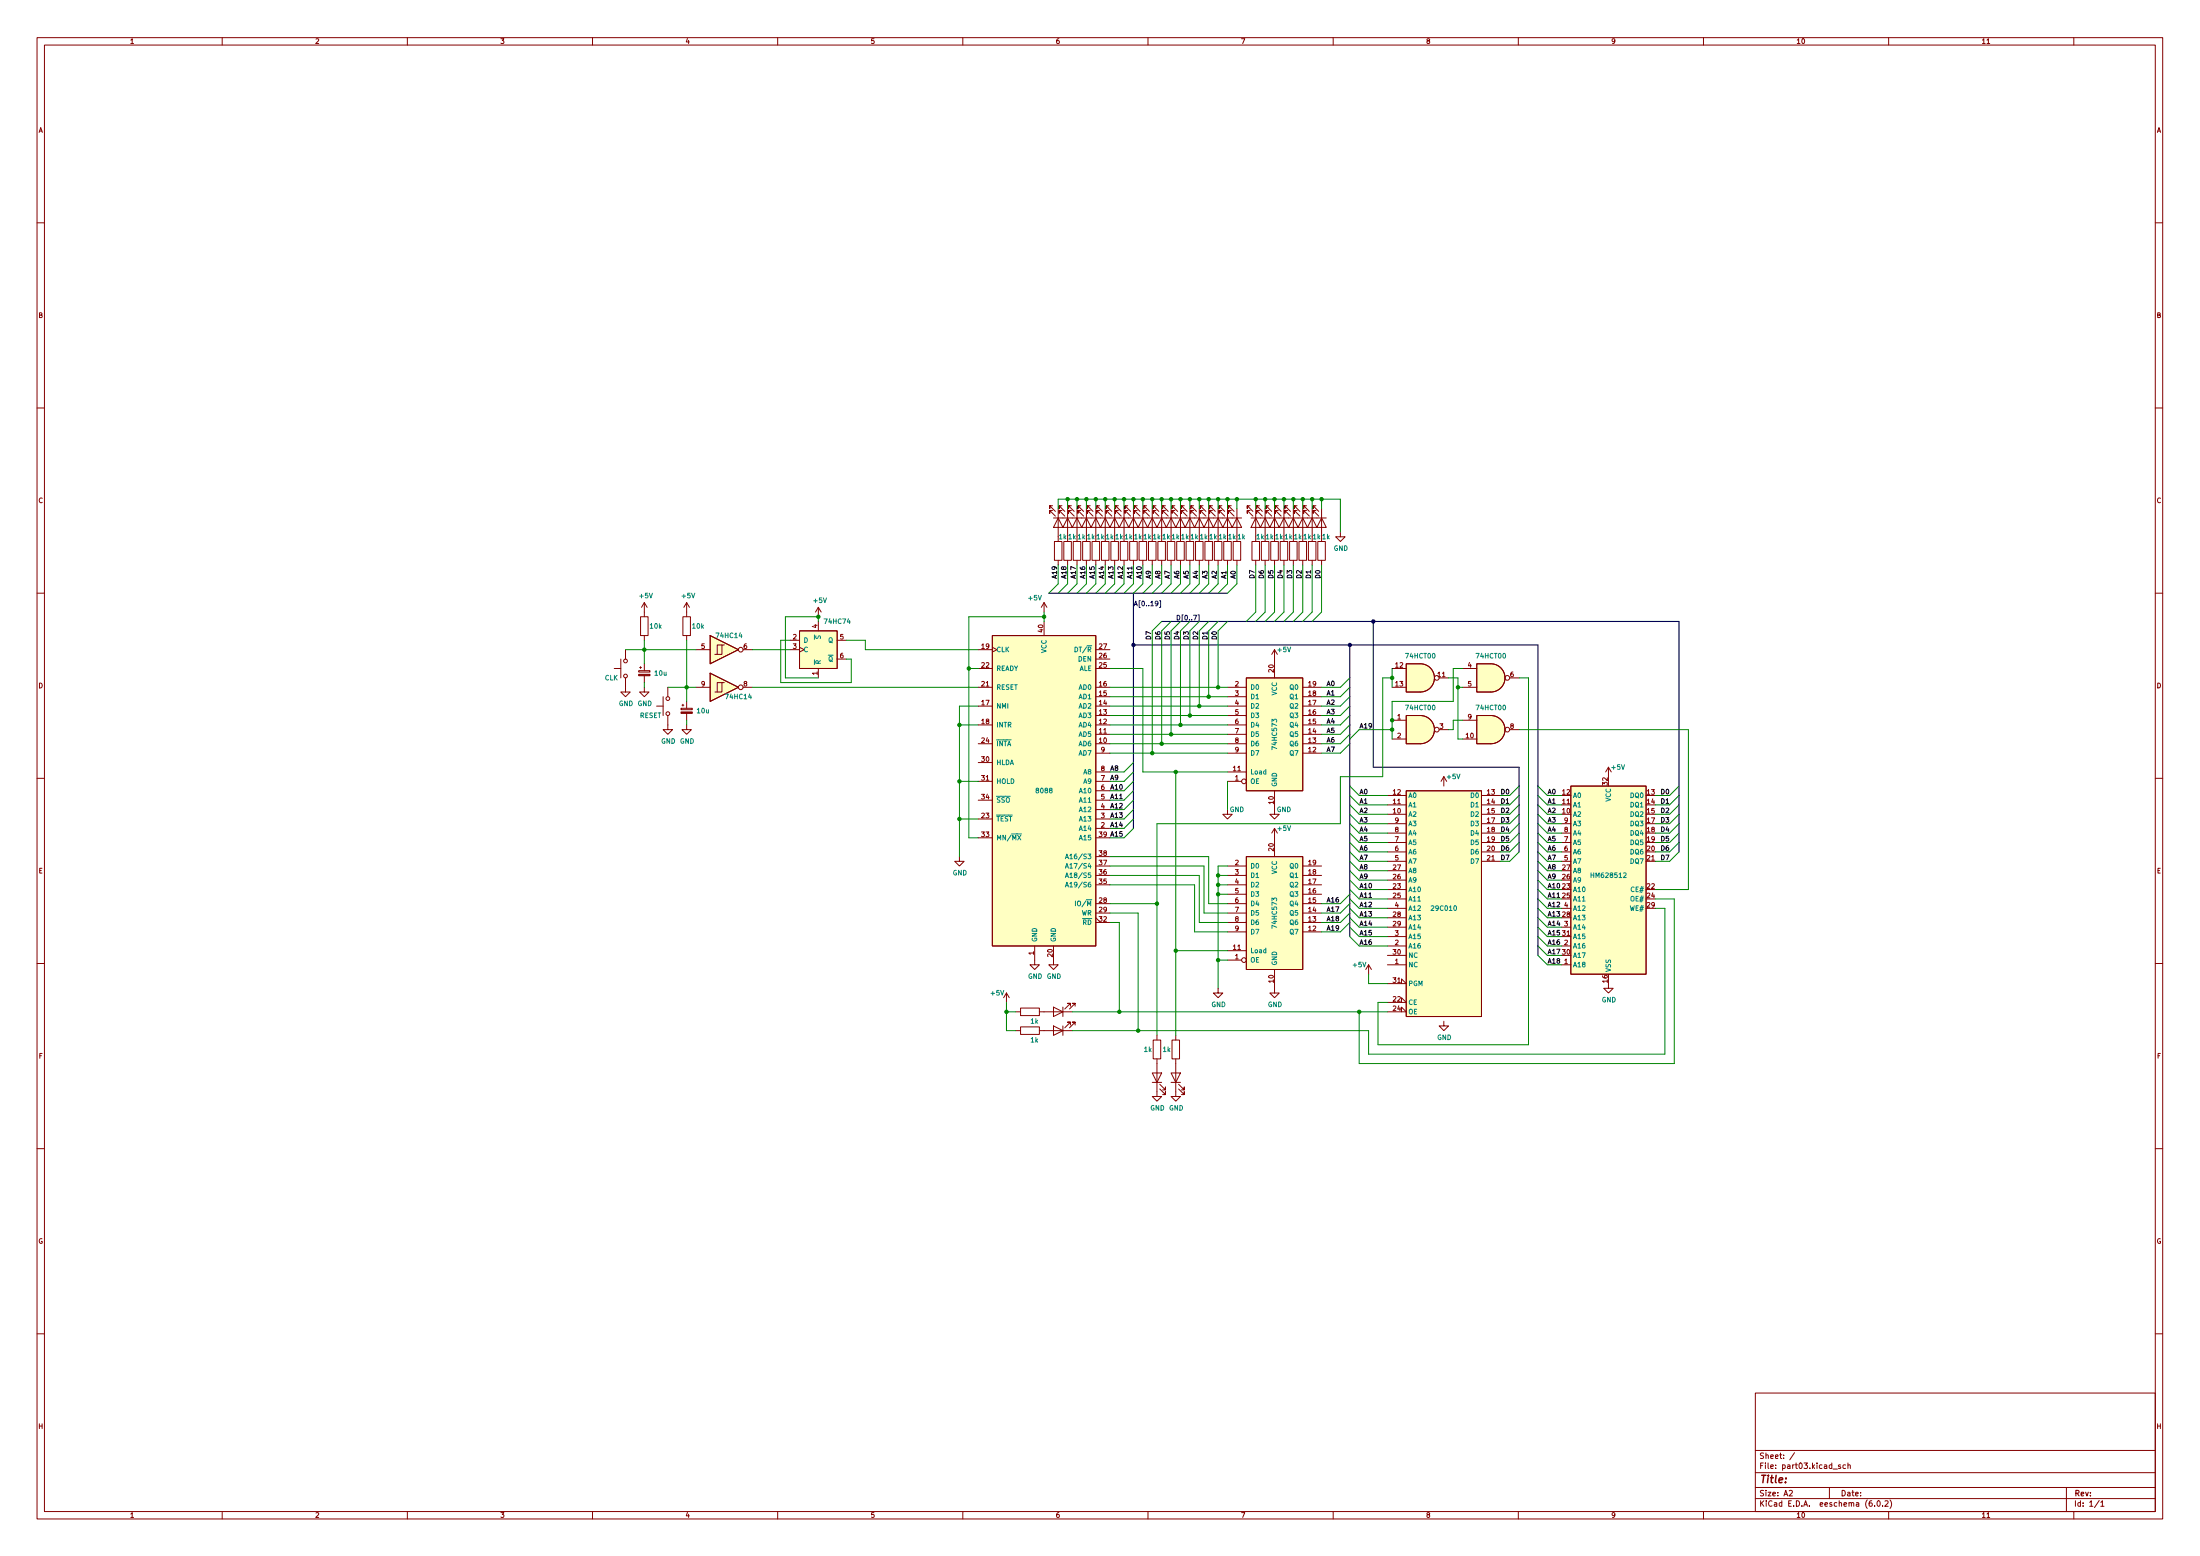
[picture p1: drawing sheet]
<svg xmlns="http://www.w3.org/2000/svg" width="594mm" height="420mm" viewBox="0 0 594 420" stroke-linecap="round" stroke-linejoin="round" font-family="sans-serif">
<g fill="none" stroke="#840000" stroke-width=".27">
<path d="M10 10.2h574v400h-574zM12 12.2h570v396h-570zM60 10.2v2M110 10.2v2M160 10.2v2M210 10.2v2M260 10.2v2M310 10.2v2M360 10.2v2M410 10.2v2M460 10.2v2M510 10.2v2"/>
<path d="M536.6 11.8h.7M560 10.2v2M10 60.2h2M582 60.2h2M10 110.2h2M582 110.2h2M284.2 136.6h-.7v.7v-.7l1.5 1.5M284.2 137.8h-.7v.8v-.8l1.5 1.6M284.5 139.9h50.8M285.7 139.9l1.3 2.5h-2.5zM285.7 137.3v8.9M286.8 136.6h-.8v.7v-.7l1.5 1.5"/>
<path d="M286.8 137.8h-.8v.8v-.8l1.5 1.6M288.3 139.9l1.3 2.5h-2.6zM288.3 137.3v8.9M289.3 136.6h-.8v.7v-.7l1.6 1.5M289.3 137.8h-.8v.8v-.8l1.6 1.6M290.8 139.9l1.3 2.5h-2.5zM290.8 137.3v8.9M291.8 136.6h-.7v.7v-.7l1.5 1.5M291.8 137.8h-.7v.8v-.8l1.5 1.6M293.4 139.9l1.2 2.5h-2.5zM293.4 137.3v8.9M294.4 136.6h-.8v.7v-.7l1.5 1.5"/>
<path d="M294.4 137.8h-.8v.8v-.8l1.5 1.6M295.9 139.9l1.3 2.5h-2.6zM295.9 137.3v8.9M296.9 136.6h-.7v.7v-.7l1.5 1.5M296.9 137.8h-.7v.8v-.8l1.5 1.6M298.4 139.9l1.3 2.5h-2.5zM298.4 137.3v8.9M299.5 136.6h-.8v.7v-.7l1.5 1.5M299.5 137.8h-.8v.8v-.8l1.5 1.6M301 139.9l1.3 2.5h-2.6zM301 137.3v8.9M302 136.6h-.8v.7v-.7l1.6 1.5"/>
<path d="M302 137.8h-.8v.8v-.8l1.6 1.6M303.5 139.9l1.3 2.5h-2.5zM303.5 137.3v8.9M304.5 136.6h-.7v.7v-.7l1.5 1.5M304.5 137.8h-.7v.8v-.8l1.5 1.6M306.1 139.9l1.2 2.5h-2.5zM306.1 137.3v8.9M307.1 136.6h-.8v.7v-.7l1.5 1.5M307.1 137.8h-.8v.8v-.8l1.5 1.6M308.6 139.9l1.3 2.5h-2.6zM308.6 137.3v8.9M309.6 136.6h-.7v.7v-.7l1.5 1.5"/>
<path d="M309.6 137.8h-.7v.8v-.8l1.5 1.6M311.1 139.9l1.3 2.5h-2.5zM311.1 137.3v8.9M312.2 136.6h-.8v.7v-.7l1.5 1.5M312.2 137.8h-.8v.8v-.8l1.5 1.6M313.7 139.9l1.3 2.5h-2.6zM313.7 137.3v8.9M314.7 136.6h-.8v.7v-.7l1.6 1.5M314.7 137.8h-.8v.8v-.8l1.6 1.6M316.2 139.9l1.3 2.5h-2.5zM316.2 137.3v8.9M317.2 136.6h-.7v.7v-.7l1.5 1.5"/>
<path d="M317.2 137.8h-.7v.8v-.8l1.5 1.6M318.8 139.9l1.2 2.5h-2.5zM318.8 137.3v8.9M319.8 136.6h-.8v.7v-.7l1.5 1.5M319.8 137.8h-.8v.8v-.8l1.5 1.6M321.3 139.9l1.3 2.5h-2.6zM321.3 137.3v8.9M322.3 136.6h-.7v.7v-.7l1.5 1.5M322.3 137.8h-.7v.8v-.8l1.5 1.6M323.8 139.9l1.3 2.5h-2.5zM323.8 137.3v8.9M324.9 136.6h-.8v.7v-.7l1.5 1.5"/>
<path d="M324.9 137.8h-.8v.8v-.8l1.5 1.6M326.4 139.9l1.3 2.5h-2.6zM326.4 137.3v8.9M327.4 136.6h-.8v.7v-.7l1.6 1.5M327.4 137.8h-.8v.8v-.8l1.6 1.6M328.9 139.9l1.3 2.5h-2.5zM328.9 137.3v8.9M329.9 136.6h-.7v.7v-.7l1.5 1.5M329.9 137.8h-.7v.8v-.8l1.5 1.6M331.5 139.9l1.2 2.5h-2.5zM331.5 137.3v8.9M332.5 136.6h-.8v.7v-.7l1.5 1.5"/>
<path d="M332.5 137.8h-.8v.8v-.8l1.5 1.6M334 139.9l1.3 2.5h-2.6zM334 137.3v8.9M337.6 136.6h-.8v.7v-.7l1.5 1.5M337.6 137.8h-.8v.8v-.8l1.5 1.6M337.8 139.9h20.3M339.1 139.9l1.3 2.5h-2.6zM339.1 137.3v8.9M340.1 136.6h-.8v.7v-.7l1.6 1.5M340.1 137.8h-.8v.8v-.8l1.6 1.6M341.6 139.9l1.3 2.5h-2.5zM341.6 137.3v8.9"/>
<path d="M342.6 136.6h-.7v.7v-.7l1.5 1.5M342.6 137.8h-.7v.8v-.8l1.5 1.6M344.2 139.9l1.2 2.5h-2.5zM344.2 137.3v8.9M345.2 136.6h-.8v.7v-.7l1.5 1.5M345.2 137.8h-.8v.8v-.8l1.5 1.6M346.7 139.9l1.3 2.5h-2.6zM346.7 137.3v8.9M347.7 136.6h-.7v.7v-.7l1.5 1.5M347.7 137.8h-.7v.8v-.8l1.5 1.6M349.2 139.9l1.3 2.5h-2.5zM349.2 137.3v8.9"/>
<path d="M350.3 136.6h-.8v.7v-.7l1.5 1.5M350.3 137.8h-.8v.8v-.8l1.5 1.6M351.8 139.9l1.3 2.5h-2.6zM351.8 137.3v8.9M352.8 136.6h-.8v.7v-.7l1.6 1.5M352.8 137.8h-.8v.8v-.8l1.6 1.6M354.3 139.9l1.3 2.5h-2.5zM354.3 137.3v8.9M355.3 136.6h-.7v.7v-.7l1.5 1.5M355.3 137.8h-.7v.8v-.8l1.5 1.6M356.9 139.9l1.2 2.5h-2.5zM356.9 137.3v8.9"/>
<path d="M284.7 146.2h2.1v5.1h-2.1zM285.7 151.3v1.3M287.3 146.2h2v5.1h-2zM288.3 151.3v1.3M289.8 146.2h2v5.1h-2zM290.8 151.3v1.3M292.4 146.2h2v5.1h-2zM293.4 151.3v1.3M294.9 146.2h2v5.1h-2zM295.9 151.3v1.3M297.4 146.2h2.1v5.1h-2.1zM298.4 151.3v1.3"/>
<path d="M300 146.2h2v5.1h-2zM301 151.3v1.3M302.5 146.2h2v5.1h-2zM303.5 151.3v1.3M305.1 146.2h2v5.1h-2zM306.1 151.3v1.3M307.6 146.2h2v5.1h-2zM308.6 151.3v1.3M310.1 146.2h2.1v5.1h-2.1zM311.1 151.3v1.3M312.7 146.2h2v5.1h-2zM313.7 151.3v1.3"/>
<path d="M315.2 146.2h2v5.1h-2zM316.2 151.3v1.3M317.8 146.2h2v5.1h-2zM318.8 151.3v1.3M320.3 146.2h2v5.1h-2zM321.3 151.3v1.3M322.8 146.2h2.1v5.1h-2.1zM323.8 151.3v1.3M325.4 146.2h2v5.1h-2zM326.4 151.3v1.3M327.9 146.2h2v5.1h-2zM328.9 151.3v1.3"/>
<path d="M330.5 146.2h2v5.1h-2zM331.5 151.3v1.3M333 146.2h2v5.1h-2zM334 151.3v1.3M338.1 146.2h2v5.1h-2zM339.1 151.3v1.3M340.6 146.2h2v5.1h-2zM341.6 151.3v1.3M343.2 146.2h2v5.1h-2zM344.2 151.3v1.3M345.7 146.2h2v5.1h-2zM346.7 151.3v1.3"/>
<path d="M348.2 146.2h2.1v5.1h-2.1zM349.2 151.3v1.3M350.8 146.2h2v5.1h-2zM351.8 151.3v1.3M353.3 146.2h2v5.1h-2zM354.3 151.3v1.3M355.9 146.2h2v5.1h-2zM356.9 151.3v1.3M361.9 143.7v1.2h1.3l-1.3 1.3-1.2-1.3h1.2M10 160.2h2M167.6 178v5M168.9 175.4v2.6"/>
<path d="M173 166.5h2v5.1h-2zM174 162.7v3.8M174 171.6v1.3M174 179.2v1.9M174 162.7l-.8 1.3M174 162.7l.8 1.3M184.4 166.5h2v5.1h-2zM185.4 162.7v3.8M185.4 171.6v1.3M185.4 162.7l-.7 1.3M185.4 162.7l.8 1.3M188 175.4h3.8"/>
<path d="M191.8 171.6l7.6 3.8-7.6 3.8zM194.9 174.2h-1.2v2.5M195.6 174.2h-.7v2.5h-1.9M200.7 175.4h2.5M213.4 172.9h2.5M213.4 175.4h2.5M215.9 170.3h10.2v10.2h-10.2zM215.9 174.8l1.3 .6-1.3 .7M221 164v2.5M221 167.8v2.5M221 164l-.8 1.3M221 164l.7 1.3"/>
<path d="M226.1 172.9h2.5M226.1 178h2.5M264.2 175.4h3.8M268 171.6h27.9v83.8h-27.9zM268 174.8l1.2 .6-1.2 .7M281.9 162.7v2.6M281.9 167.8v3.8M281.9 162.7l-.7 1.3M281.9 162.7l.8 1.3M295.9 175.4h3.8M295.9 178h3.8M344.2 175.4v7.6"/>
<path d="M344.2 175.4l-.8 1.3M344.2 175.4l.7 1.3M379.7 179.2h3.8a3.8 3.8 0 0 1 3.8 3.8 3.8 3.8 0 0 1-3.8 3.9h-3.8zM398.8 179.2h3.8a3.8 3.8 0 0 1 3.8 3.8 3.8 3.8 0 0 1-3.8 3.9h-3.8zM582 160.2h2M165.9 180.5h1.7M168.9 183v3.9h1.3l-1.3 1.2-1.3-1.2h1.3M172.5 181.1h3v.4h-3zM172.7 180.3h.5M173 180v.5M174 185.6v1.3h1.3l-1.3 1.2-1.3-1.2h1.3M174 182.5v1.8"/>
<path d="M177.3 190.7h1.8M179.1 188.1v5.1M180.3 193.2v3.8h1.3l-1.3 1.3-1.2-1.3h1.2M180.3 185.6v2.5M183.9 191.3h3v.3h-3zM184.1 190.4h.6M184.4 190.2v.5M185.4 195.7v1.3h1.3l-1.3 1.3-1.3-1.3h1.3M185.4 189.4v1.9M185.4 192.6v1.9M188 185.6h3.8M191.8 181.8l7.6 3.8-7.6 3.8z"/>
<path d="M194.9 184.3h-1.2v2.6M195.6 184.3h-.7v2.6h-1.9M200.7 185.6h2.5M221 180.5v2.5M264.2 195.7h3.8M264.2 190.7h3.8M264.2 185.6h3.8M264.2 180.5h3.8M295.9 198.3h3.8M295.9 195.7h3.8M295.9 193.2h3.8M295.9 190.7h3.8"/>
<path d="M295.9 188.1h3.8M295.9 185.6h3.8M295.9 180.5h3.8M331.5 198.3h5M331.5 195.7h5M331.5 193.2h5M331.5 190.7h5M331.5 188.1h5M331.5 185.6h5M336.5 183h15.3v30.5h-15.3zM351.8 198.3h5.1M351.8 195.7h5.1"/>
<path d="M351.8 193.2h5.1M351.8 190.7h5.1M351.8 188.1h5.1M351.8 185.6h5.1M375.9 185.6h3.8M375.9 180.5h3.8M375.9 199.6h3.8M375.9 194.5h3.8M379.7 193.2h3.8a3.8 3.8 0 0 1 3.8 3.8 3.8 3.8 0 0 1-3.8 3.8h-3.8zM388.6 197h2.6M388.6 183h2.6M395 185.6h3.8"/>
<path d="M395 180.5h3.8M395 199.6h3.8M395 194.5h3.8M398.8 193.2h3.8a3.8 3.8 0 0 1 3.8 3.8 3.8 3.8 0 0 1-3.8 3.8h-3.8zM407.7 197h2.5M407.7 183h2.5M10 210.2h2M264.2 211h3.8M264.2 200.8h3.8M264.2 205.9h3.8M264.2 216.1h3.8M295.9 211h3.8"/>
<path d="M295.9 208.4h3.8M295.9 203.4h3.8M295.9 200.8h3.8M295.9 216.1h3.8M295.9 218.6h3.8M295.9 213.5h3.8M331.5 218.6v1.3h1.2l-1.2 1.2-1.3-1.2h1.3M331.5 211h3.8M331.5 208.4h5M331.5 203.4h5M331.5 200.8h5M344.2 213.5v6.4h1.2l-1.2 1.2-1.3-1.2h1.3"/>
<path d="M351.8 203.4h5.1M351.8 200.8h5.1M374.6 217.3h5.1M374.6 219.9h5.1M374.6 214.8h5.1M379.7 213.5h20.3v61h-20.3zM389.9 209.7l-.8 1.3M389.9 209.7v2.6M389.9 209.7l.8 1.3M400 217.3h5.1M400 219.9h5.1M400 214.8h5.1"/>
<path d="M421.6 217.3h2.6M424.2 212.3h20.3v50.8h-20.3zM434.3 207.2l-.7 1.2M434.3 207.2v2.5M434.3 207.2l.8 1.2M582 210.2h2M259.1 231.3v1.3h1.2l-1.2 1.2-1.3-1.2h1.3M264.2 221.1h3.8M264.2 226.2h3.8M295.9 238.9h3.8M295.9 236.4h3.8M295.9 233.8h3.8"/>
<path d="M295.9 223.7h3.8M295.9 221.1h3.8M295.9 226.2h3.8M295.9 231.3h3.8M331.5 238.9h5M331.5 236.4h5M331.5 233.8h5M336.5 231.3h15.3v30.5h-15.3zM344.2 223.7v7.6M344.2 223.7l-.8 1.3M344.2 223.7l.7 1.3M351.8 238.9h5.1"/>
<path d="M351.8 236.4h5.1M351.8 233.8h5.1M374.6 232.6h5.1M374.6 230h5.1M374.6 227.5h5.1M374.6 225h5.1M374.6 222.4h5.1M374.6 237.7h5.1M374.6 235.1h5.1M400 232.6h5.1M400 230h5.1M400 227.5h5.1"/>
<path d="M400 225h5.1M400 222.4h5.1M421.6 232.6h2.6M421.6 230h2.6M421.6 227.5h2.6M421.6 225h2.6M421.6 222.4h2.6M444.5 232.6h2.5M279.4 255.4v5.1h1.3l-1.3 1.3-1.3-1.3h1.3M284.5 255.4v5.1h1.2l-1.2 1.3-1.3-1.3h1.3M295.9 249.1h3.8M295.9 246.5h3.8"/>
<path d="M295.9 244h3.8M295.9 247.8l1.3 1.3M331.5 259.2h3.8M331.5 256.7h5M331.5 251.6h5M331.5 249.1h5M331.5 246.5h5M331.5 244h5M331.5 241.5h5M351.8 251.6h5.1M351.8 249.1h5.1M351.8 246.5h5.1"/>
<path d="M351.8 244h5.1M351.8 241.5h5.1M374.6 255.4h5.1M374.6 250.4h5.1M374.6 252.9h5.1M374.6 245.3h5.1M374.6 240.2h5.1M374.6 242.7h5.1M374.6 247.8h5.1M374.6 258h5.1M421.6 255.4h2.6M421.6 250.4h2.6"/>
<path d="M421.6 252.9h2.6M421.6 245.3h2.6M10 260.2h2M271.8 268.1l-.8 1.3M271.8 268.1v2.6M271.8 268.1l.7 1.3M274.3 278.3h1.3M274.3 273.2h1.3M275.6 277.3h5.1v2h-5.1zM275.6 272.2h5.1v2h-5.1zM280.7 278.3h8.9M280.7 273.2h8.9"/>
<path d="M284.5 277l2.5 1.3-2.5 1.3zM284.5 271.9l2.5 1.3-2.5 1.3zM287 271.9v2.6M287 277v2.6M289.1 276.8v-.8h-.8h.8l-1.6 1.5M289.1 271.7v-.8h-.8h.8l-1.6 1.6M290.3 276.8v-.8h-.7h.7l-1.5 1.5M290.3 271.7v-.8h-.7h.7l-1.5 1.6M312.4 279.6v1.2M317.5 279.6v1.2M328.9 266.9v1.2h1.3l-1.3 1.3-1.2-1.3h1.2M344.2 261.8v6.3h1.2l-1.2 1.3-1.3-1.3h1.3"/>
<path d="M369.6 260.5l-.8 1.3M369.6 260.5v2.6M369.6 260.5l.7 1.3M374.6 270.7h5.1l-1.2-1.3v1.3M374.6 273.2h5.1l-1.2-1.3v1.3M374.6 265.6h5.1l-1.2-1.3v1.3M374.6 260.5h5.1M389.9 275.8v1.2h1.3l-1.3 1.3-1.3-1.3h1.3M421.6 260.5h2.6M434.3 265.6v1.3h1.3l-1.3 1.2-1.2-1.2h1.2M582 260.2h2M311.1 289.7h2.6l-1.3 2.6z"/>
<path d="M311.1 292.3h2.6M311.4 280.8h2v5.1h-2zM312.4 285.9v10.2h1.3l-1.3 1.2-1.3-1.2h1.3M313.2 294l1.5 1.6v-.8v.8h-.8M313.2 292.8l1.5 1.5v-.8v.8h-.8M316.2 289.7h2.6l-1.3 2.6zM316.2 292.3h2.6M316.5 280.8h2v5.1h-2zM317.5 285.9v10.2h1.3l-1.3 1.2-1.3-1.2h1.3M318.3 294l1.5 1.6v-.8v.8h-.8M318.3 292.8l1.5 1.5v-.8v.8h-.8M10 310.2h2"/>
<path d="M582 310.2h2M10 360.2h2M474 376.2h108v32h-108zM582 360.2h2M474 397.7h108M474 391.7h108M484.6 392.3l-1.3 1.9M495 396.7h1.2M497 395.6l-.3-.1-.3 .3 .1 .2 .5 .1v.4h-.6M498.4 395.6l-.5-.1-.2 .3 .1 .7h.6M499 395.7l.6-.1 .1 .9M499 395v1.5"/>
<path d="M60 408.2v2M110 408.2v2M160 408.2v2M210 408.2v2M260 408.2v2M310 408.2v2M360 408.2v2M410 408.2v2M460 408.2v2M474 404.7h108M474 401.7h108M483.2 402.6l.5-.2 .3 .5-.9 1h.9"/>
<path d="M494 401.7v3M505.4 405.2l-.4 .1-.2 .3-.1 .9 .3 .2 .5-.1-.1-.7-.4-.1-.3 .3M506.2 406.6v.1M507.1 405.3l.1-.1a.8 .8 0 0 1 .5 .8 .8 .8 0 0 1-.5 .7 1 1 0 0 1-.1-1.4zM508.4 406.6v.1M509 405.4l.6-.2 .3 .5-1 1h1M510 408.2v2M510.4 405a1.73 1.73 0 0 1 0 2.3M536.6 409.7h.7M558 401.7v6.5M560 408.2v2M566.9 405.2l-1.3 1.9"/>
<path d="M567.3 405.7l.4-.5v1.5M567.3 406.7h.9"/>
<circle cx="168.9" cy="178.5" r=".51"/>
<circle cx="200" cy="175.4" r=".63"/>
<circle cx="168.9" cy="182.5" r=".51"/>
<circle cx="180.3" cy="188.6" r=".51"/>
<circle cx="180.3" cy="192.7" r=".51"/>
<circle cx="200" cy="185.6" r=".63"/>
<circle cx="388" cy="197" r=".63"/>
<circle cx="388" cy="183" r=".63"/>
<circle cx="407" cy="197" r=".63"/>
<circle cx="407" cy="183" r=".63"/>
<circle cx="335.9" cy="211" r=".63"/>
<circle cx="335.9" cy="259.2" r=".63"/>
</g>
<g fill="#ffffc2" stroke="#ffffc2" stroke-width=".27">
<path d="M336.5 183h15.3v30.5h-15.3z"/>
<path d="M336.5 231.3h15.3v30.5h-15.3z"/>
<path d="M215.9 170.3h10.2v10.2h-10.2z"/>
<path d="M191.8 171.6l7.6 3.8-7.6 3.8z"/>
<path d="M191.8 181.8l7.6 3.8-7.6 3.8z"/>
<path d="M424.2 212.3h20.3v50.8h-20.3z"/>
<path d="M268 171.6h27.9v83.8h-27.9z"/>
<path d="M402.6 193.2a3.8 3.8 0 0 1 3.8 3.8 3.8 3.8 0 0 1-3.8 3.8z"/>
<path d="M398.8 193.2h3.8v7.6h-3.8z"/>
<path d="M383.5 193.2a3.8 3.8 0 0 1 3.8 3.8 3.8 3.8 0 0 1-3.8 3.8z"/>
<path d="M379.7 193.2h3.8v7.6h-3.8z"/>
<path d="M402.6 179.2a3.8 3.8 0 0 1 3.8 3.8 3.8 3.8 0 0 1-3.8 3.9z"/>
<path d="M398.8 179.2h3.8v7.7h-3.8z"/>
<path d="M383.5 179.2a3.8 3.8 0 0 1 3.8 3.8 3.8 3.8 0 0 1-3.8 3.9z"/>
<path d="M379.7 179.2h3.8v7.7h-3.8z"/>
<path d="M379.7 213.5h20.3v61h-20.3z"/>
</g>
<path d="M219.9 171.4v1.3M220.3 171.7l.1 .6a.53 .53 0 0 0 .7-.6l.4 .1v.6M287.7 239.5l.4-1.3 .4 1.3M287.7 237l.4-1.3 .4 1.3M287.7 234.4l.4-1.2 .4 1.2M287.7 231.9l.4-1.3 .4 1.3M287.8 239.1h.6M287.8 236.6h.6M287.8 234.1h.6M287.8 231.5h.6" fill="none" stroke="#008484" stroke-width=".27"/>
<g fill="#840000" stroke="#840000" stroke-width=".27">
<path d="M183.9 192.2h3v.4h-3z"/>
<path d="M172.5 182.1h3v.4h-3z"/>
</g>
<path d="M312.7 162.9l-.3 .2-.3-.1-.1-.6 .4-.1 .3 .3-.1 .7-.5 .3M313.1 162.2h.3v1.8h-.3M323.5 166h.3v1.8h-.3" fill="none" stroke="#000084" stroke-width=".27"/>
<path d="M283.2 160.2h48.3M306.1 174.2h109.2v83.8M306.1 160.2v63.5M313.7 167.8h5.1M321.3 167.8h132.1v62.2M364.5 174.2v78.7M370.8 167.8v39.4h39.4v22.8" fill="none" stroke="#000084" stroke-width=".3"/>
<g fill="none" stroke="#008400" stroke-width=".27">
<path d="M285.7 137.3v-2.5h76.2v8.9M288.3 134.8v2.5M290.8 134.8v2.5M293.4 134.8v2.5M295.9 134.8v2.5M298.4 134.8v2.5M301 134.8v2.5M303.5 134.8v2.5M306.1 134.8v2.5M308.6 134.8v2.5M311.1 134.8v2.5M313.7 134.8v2.5"/>
<path d="M316.2 134.8v2.5M318.8 134.8v2.5M321.3 134.8v2.5M323.8 134.8v2.5M326.4 134.8v2.5M328.9 134.8v2.5M331.5 134.8v2.5M334 134.8v2.5M339.1 134.8v2.5M341.6 134.8v2.5M344.2 134.8v2.5M346.7 134.8v2.5"/>
<path d="M349.2 134.8v2.5M351.8 134.8v2.5M354.3 134.8v2.5M356.9 134.8v2.5M285.7 152.6v5l-2.5 2.6M288.3 152.6v5l-2.6 2.6M290.8 152.6v5l-2.5 2.6M293.4 152.6v5l-2.6 2.6M295.9 152.6v5l-2.5 2.6M298.4 152.6v5l-2.5 2.6M301 152.6v5l-2.6 2.6M303.5 152.6v5l-2.5 2.6"/>
<path d="M306.1 152.6v5l-2.6 2.6M308.6 152.6v5l-2.5 2.6M311.1 152.6v5l-2.5 2.6M313.7 152.6v5l-2.6 2.6M316.2 152.6v5l-2.5 2.6M318.8 152.6v5l-2.6 2.6M321.3 152.6v5l-2.5 2.6M323.8 152.6v5l-2.5 2.6M326.4 152.6v5l-2.6 2.6M328.9 152.6v5l-2.5 2.6M331.5 152.6v5l-2.6 2.6M334 152.6v5l-2.5 2.6"/>
<path d="M339.1 152.6v12.7l-2.6 2.5M341.6 152.6v12.7l-2.5 2.5M344.2 152.6v12.7l-2.6 2.5M346.7 152.6v12.7l-2.5 2.5M349.2 152.6v12.7l-2.5 2.5M351.8 152.6v12.7l-2.6 2.5M354.3 152.6v12.7l-2.5 2.5M356.9 152.6v12.7l-2.6 2.5M168.9 175.4h19.1M174 172.9v6.3M185.4 172.9v16.5M203.2 175.4h10.2"/>
<path d="M213.4 172.9h-2.6v11.4h19.1v-6.3h-1.3M221 167.8v-1.3h-8.9v16.5h8.9M228.6 172.9h5.1v2.5h30.5M281.9 165.3v2.5M281.9 166.5h-20.3v59.7h2.6M313.7 167.8l-2.6 2.5v33.1M316.2 167.8l-2.5 2.5v30.5M318.8 167.8l-2.6 2.5v28M321.3 167.8l-2.5 2.5v25.4M323.8 167.8l-2.5 2.5v22.9M326.4 167.8l-2.6 2.5v20.4M328.9 167.8l-2.5 2.5v17.8"/>
<path d="M331.5 167.8l-2.6 2.5v15.3M174 184.3v1.3M180.3 185.6h7.7M185.4 194.5v1.2M203.2 185.6h61M259.1 195.7h5.1M261.6 180.5h2.6M264.2 190.7h-5.1v40.6M299.7 195.7h31.8M299.7 198.3h31.8M299.7 180.5h8.9v27.9h22.9M299.7 188.1h31.8"/>
<path d="M299.7 185.6h31.8M299.7 190.7h31.8M299.7 193.2h31.8M364.5 193.2l-2.6 2.5h-5M364.5 195.7l-2.6 2.6h-5M364.5 198.3l-2.6 2.5h-5M364.5 185.6l-2.6 2.5h-5M364.5 183l-2.6 2.6h-5M364.5 188.1l-2.6 2.6h-5M364.5 190.7l-2.6 2.5h-5M375.9 183h-2.5v26.7h-11.5v12.7h-49.5v57.2M375.9 197h-8.9l-2.5 2.6"/>
<path d="M375.9 180.5v5.1M391.2 183h2.5v16.6h1.3M393.7 185.6h1.3M395 180.5h-2.6v8.9h-16.5v10.2M395 194.5h-2.6v2.5h-1.2M410.2 183h2.5v99.1h-40.6v-11.4h2.5M410.2 197h45.7v43.2h-8.9M259.1 211h5.1M299.7 200.8h31.8M299.7 203.4h31.8M306.1 205.9l-2.6 2.5h-3.8M306.1 208.4l-2.6 2.6h-3.8"/>
<path d="M306.1 218.6l-2.6 2.5h-3.8M306.1 216.1l-2.6 2.5h-3.8M306.1 213.5l-2.6 2.6h-3.8M306.1 211l-2.6 2.5h-3.8M317.5 208.4v71.2M331.5 211v7.6M364.5 217.3l2.5 2.6h7.6M364.5 200.8l-2.6 2.6h-5M364.5 214.8l2.5 2.5h7.6M364.5 219.9l2.5 2.5h7.6M364.5 212.3l2.5 2.5h7.6M410.2 214.8l-2.5 2.5h-2.6"/>
<path d="M410.2 217.3l-2.5 2.6M410.2 219.9l-2.5 2.5M410.2 212.3l-2.5 2.5M415.3 217.3l2.5 2.6h3.8M415.3 214.8l2.5 2.5h3.8M415.3 219.9l2.5 2.5h3.8M415.3 212.3l2.5 2.5h3.8M453.4 217.3l-2.6 2.6h-3.8M453.4 214.8l-2.6 2.5h-3.8M453.4 219.9l-2.6 2.5h-3.8M453.4 212.3l-2.6 2.5h-3.8M259.1 221.1h5.1"/>
<path d="M299.7 236.4h24.1v12.7h7.7M299.7 233.8h25.4v12.7h6.4M299.7 238.9h22.9v12.7h8.9M299.7 231.3h26.7v12.7h5.1M306.1 223.7l-2.6 2.5h-3.8M306.1 221.1l-2.6 2.6h-3.8M328.9 236.4h2.6M328.9 238.9h2.6M331.5 233.8h-2.6v33.1M364.5 232.6l2.5 2.5h7.6M364.5 235.1l2.5 2.6h7.6M364.5 227.5l2.5 2.5h7.6"/>
<path d="M364.5 230l2.5 2.6h7.6M364.5 225l2.5 2.5h7.6M364.5 222.4l2.5 2.6h7.6M364.5 237.7l2.5 2.5h7.6M410.2 222.4l-2.5 2.6M410.2 227.5l-2.5 2.5M410.2 230l-2.5 2.6M410.2 225l-2.5 2.5M415.3 232.6l2.5 2.5h3.8M415.3 235.1l2.5 2.6h3.8M415.3 227.5l2.5 2.5h3.8M415.3 230l2.5 2.6h3.8"/>
<path d="M415.3 225l2.5 2.5h3.8M415.3 222.4l2.5 2.6h3.8M415.3 237.7l2.5 2.5h3.8M453.4 227.5l-2.6 2.5h-3.8M453.4 230l-2.6 2.6h-3.8M453.4 225l-2.6 2.5h-3.8M453.4 222.4l-2.6 2.6h-3.8M299.7 246.5h7.6v31.8M299.7 249.1h2.6v24.1M299.7 244h12.7M317.5 256.7h14M328.9 259.2h2.6"/>
<path d="M328.9 241.5h2.6M364.5 244l-2.6 2.5h-5M364.5 246.5l-2.6 2.6h-5M364.5 249.1l-2.6 2.5h-5M364.5 252.9l2.5 2.5h7.6M364.5 240.2l2.5 2.5h7.6M364.5 245.3l2.5 2.5h7.6M364.5 250.4l2.5 2.5h7.6M364.5 247.8l2.5 2.6h7.6M364.5 242.7l2.5 2.6h7.6M364.5 241.5l-2.6 2.5h-5M415.3 255.4l2.5 2.6h3.8"/>
<path d="M415.3 258l2.5 2.5h3.8M415.3 252.9l2.5 2.5h3.8M415.3 240.2l2.5 2.5h3.8M415.3 245.3l2.5 2.5h3.8M415.3 250.4l2.5 2.5h3.8M415.3 247.8l2.5 2.6h3.8M415.3 242.7l2.5 2.6h3.8M447 245.3h2.6v39.3h-80v-6.3h-80M447 242.7h5.1v44.5h-85.1v-14M271.8 270.7v7.6h2.5M271.8 273.2h2.5M289.6 273.2h85"/>
<path d="M369.6 263.1v2.5h5"/>
</g>
<g fill="#008400" stroke="#008400" stroke-width=".27">
<circle cx="344.2" cy="134.8" r=".46"/>
<circle cx="341.6" cy="134.8" r=".46"/>
<circle cx="339.1" cy="134.8" r=".46"/>
<circle cx="326.4" cy="134.8" r=".46"/>
<circle cx="334" cy="134.8" r=".46"/>
<circle cx="331.5" cy="134.8" r=".46"/>
<circle cx="328.9" cy="134.8" r=".46"/>
<circle cx="375.9" cy="183" r=".46"/>
<circle cx="311.1" cy="203.4" r=".46"/>
<circle cx="313.7" cy="200.8" r=".46"/>
<circle cx="346.7" cy="134.8" r=".46"/>
<circle cx="306.1" cy="134.8" r=".46"/>
<circle cx="308.6" cy="134.8" r=".46"/>
<circle cx="316.2" cy="134.8" r=".46"/>
<circle cx="313.7" cy="134.8" r=".46"/>
<circle cx="301" cy="134.8" r=".46"/>
<circle cx="303.5" cy="134.8" r=".46"/>
<circle cx="311.1" cy="134.8" r=".46"/>
<circle cx="318.8" cy="134.8" r=".46"/>
<circle cx="321.3" cy="134.8" r=".46"/>
<circle cx="323.8" cy="134.8" r=".46"/>
<circle cx="349.2" cy="134.8" r=".46"/>
<circle cx="356.9" cy="134.8" r=".46"/>
<circle cx="354.3" cy="134.8" r=".46"/>
<circle cx="351.8" cy="134.8" r=".46"/>
<circle cx="302.3" cy="273.2" r=".46"/>
<circle cx="307.3" cy="278.3" r=".46"/>
<circle cx="271.8" cy="273.2" r=".46"/>
<circle cx="375.9" cy="194.5" r=".46"/>
<circle cx="328.9" cy="238.9" r=".46"/>
<circle cx="328.9" cy="236.4" r=".46"/>
<circle cx="316.2" cy="198.3" r=".46"/>
<circle cx="318.8" cy="195.7" r=".46"/>
<circle cx="317.5" cy="208.4" r=".46"/>
<circle cx="321.3" cy="193.2" r=".46"/>
<circle cx="328.9" cy="185.6" r=".46"/>
<circle cx="326.4" cy="188.1" r=".46"/>
<circle cx="323.8" cy="190.7" r=".46"/>
<circle cx="312.4" cy="244" r=".46"/>
<circle cx="317.5" cy="256.7" r=".46"/>
<circle cx="367" cy="273.2" r=".46"/>
<circle cx="328.9" cy="259.2" r=".46"/>
<circle cx="328.9" cy="241.5" r=".46"/>
<circle cx="393.7" cy="185.6" r=".46"/>
<circle cx="375.9" cy="197" r=".46"/>
<circle cx="261.6" cy="180.5" r=".46"/>
<circle cx="259.1" cy="195.7" r=".46"/>
<circle cx="281.9" cy="166.5" r=".46"/>
<circle cx="259.1" cy="211" r=".46"/>
<circle cx="259.1" cy="221.1" r=".46"/>
<circle cx="298.4" cy="134.8" r=".46"/>
<circle cx="295.9" cy="134.8" r=".46"/>
<circle cx="288.3" cy="134.8" r=".46"/>
<circle cx="290.8" cy="134.8" r=".46"/>
<circle cx="293.4" cy="134.8" r=".46"/>
<circle cx="221" cy="166.5" r=".46"/>
<circle cx="185.4" cy="185.6" r=".46"/>
<circle cx="174" cy="175.4" r=".46"/>
</g>
<g fill="#000084" stroke="#000084" stroke-width=".27">
<circle cx="364.5" cy="174.2" r=".46"/>
<circle cx="370.8" cy="167.8" r=".46"/>
<circle cx="306.1" cy="174.2" r=".46"/>
</g>
<text font-size="2.8" fill="#840000" x="475" y="400.5">Title:</text>
<g font-size="2.1" fill="#840000">
<text x="475" y="393.9">Sheet: /</text>
<text x="475" y="396.6">File: part03.kicad_sch</text>
<text x="475" y="406.8">KiCad E.D.A. eeschema (6.0.2)</text>
<text x="475" y="404">Size: A2</text>
<text x="497" y="404">Date:</text>
<text x="560" y="404">Rev:</text>
<text x="560" y="406.8">Id: 1/1</text>
</g>
<g font-size="1.8" fill="#840000">
<text x="35" y="11.8">1</text>
<text x="85" y="11.8">2</text>
<text x="135" y="11.8">3</text>
<text x="185" y="11.8">4</text>
<text x="235" y="11.8">5</text>
<text x="285" y="11.8">6</text>
<text x="335" y="11.8">7</text>
<text x="385" y="11.8">8</text>
<text x="435" y="11.8">9</text>
<text x="485" y="11.8">10</text>
<text x="535" y="11.8">11</text>
<text x="10.3" y="35.8">A</text>
<text x="582.4" y="35.8">A</text>
<text x="10.3" y="85.8">B</text>
<text x="582.4" y="85.8">B</text>
<text x="10.3" y="135.8">C</text>
<text x="582.4" y="135.8">C</text>
<text x="214.1" y="172.6">2</text>
<text x="220.7" y="169.6" transform="rotate(-90 220.7 169.6)">4</text>
<text x="226.8" y="172.6">5</text>
<text x="281.7" y="170.7" transform="rotate(-90 281.7 170.7)">40</text>
<text x="189.4" y="175.2">5</text>
<text x="200.8" y="175.2">6</text>
<text x="214.1" y="175.2">3</text>
<text x="226.8" y="177.7">6</text>
<text x="265.1" y="175.2">19</text>
<text x="296.8" y="177.7">26</text>
<text x="296.8" y="175.2">27</text>
<text x="10.3" y="185.8">D</text>
<text x="189.4" y="185.3">9</text>
<text x="200.8" y="185.3">8</text>
<text x="220.7" y="182.3" transform="rotate(-90 220.7 182.3)">1</text>
<text x="265.1" y="185.3">21</text>
<text x="265.1" y="180.3">22</text>
<text x="296.8" y="185.3">16</text>
<text x="296.8" y="180.3">25</text>
<text x="333.5" y="185.3">2</text>
<text x="343.9" y="181.5" transform="rotate(-90 343.9 181.5)">20</text>
<text x="353.3" y="185.3">19</text>
<text x="376.8" y="180.3">12</text>
<text x="376.8" y="185.3">13</text>
<text x="388.3" y="182.8">11</text>
<text x="396.4" y="180.3">4</text>
<text x="396.4" y="185.3">5</text>
<text x="407.8" y="182.8">6</text>
<text x="582.4" y="185.8">D</text>
<text x="265.1" y="190.4">17</text>
<text x="296.8" y="190.4">14</text>
<text x="296.8" y="187.9">15</text>
<text x="333.5" y="187.9">3</text>
<text x="333.5" y="190.4">4</text>
<text x="353.3" y="190.4">17</text>
<text x="353.3" y="187.9">18</text>
<text x="265.1" y="195.5">18</text>
<text x="296.8" y="195.5">12</text>
<text x="296.8" y="193">13</text>
<text x="333.5" y="193">5</text>
<text x="333.5" y="195.5">6</text>
<text x="353.3" y="195.5">15</text>
<text x="353.3" y="193">16</text>
<text x="377.3" y="194.2">1</text>
<text x="388.8" y="196.8">3</text>
<text x="396.4" y="194.2">9</text>
<text x="407.8" y="196.8">8</text>
<text x="265.1" y="200.6">24</text>
<text x="296.8" y="200.6">10</text>
<text x="296.8" y="198">11</text>
<text x="297.3" y="203.1">9</text>
<text x="333.5" y="198">7</text>
<text x="333.5" y="200.6">8</text>
<text x="333.5" y="203.1">9</text>
<text x="353.3" y="203.1">12</text>
<text x="353.3" y="200.6">13</text>
<text x="353.3" y="198">14</text>
<text x="377.3" y="199.3">2</text>
<text x="395.9" y="199.3">10</text>
<text x="265.1" y="205.7">30</text>
<text x="297.3" y="208.2">8</text>
<text x="333" y="208.2">11</text>
<text x="265.1" y="210.7">31</text>
<text x="265.1" y="215.8">34</text>
<text x="297.3" y="215.8">5</text>
<text x="297.3" y="213.3">6</text>
<text x="297.3" y="210.7">7</text>
<text x="333.5" y="210.7">1</text>
<text x="376.2" y="214.5">12</text>
<text x="401.6" y="214.5">13</text>
<text x="421.9" y="214.5">12</text>
<text x="434.1" y="212" transform="rotate(-90 434.1 212)">32</text>
<text x="444.8" y="214.5">13</text>
<text x="265.1" y="220.9">23</text>
<text x="297.3" y="220.9">3</text>
<text x="297.3" y="218.4">4</text>
<text x="343.9" y="217.1" transform="rotate(-90 343.9 217.1)">10</text>
<text x="376.2" y="219.6">10</text>
<text x="376.2" y="217.1">11</text>
<text x="401.6" y="217.1">14</text>
<text x="401.6" y="219.6">15</text>
<text x="421.9" y="219.6">10</text>
<text x="421.9" y="217.1">11</text>
<text x="444.8" y="217.1">14</text>
<text x="444.8" y="219.6">15</text>
<text x="265.1" y="226">33</text>
<text x="297.3" y="223.4">2</text>
<text x="376.7" y="227.2">7</text>
<text x="376.7" y="224.7">8</text>
<text x="376.7" y="222.2">9</text>
<text x="401.6" y="222.2">17</text>
<text x="401.6" y="224.7">18</text>
<text x="401.6" y="227.2">19</text>
<text x="422.4" y="227.2">7</text>
<text x="422.4" y="224.7">8</text>
<text x="422.4" y="222.2">9</text>
<text x="444.8" y="222.2">17</text>
<text x="444.8" y="224.7">18</text>
<text x="444.8" y="227.2">19</text>
<text x="296.8" y="233.6">37</text>
<text x="296.8" y="231.1">38</text>
<text x="333.5" y="233.6">2</text>
<text x="343.9" y="229.8" transform="rotate(-90 343.9 229.8)">20</text>
<text x="353.3" y="233.6">19</text>
<text x="376.7" y="232.3">5</text>
<text x="376.7" y="229.8">6</text>
<text x="401.6" y="229.8">20</text>
<text x="401.6" y="232.3">21</text>
<text x="422.4" y="232.3">5</text>
<text x="422.4" y="229.8">6</text>
<text x="444.8" y="229.8">20</text>
<text x="444.8" y="232.3">21</text>
<text x="10.4" y="235.8">E</text>
<text x="296.8" y="238.7">35</text>
<text x="296.8" y="236.1">36</text>
<text x="333.5" y="236.1">3</text>
<text x="333.5" y="238.7">4</text>
<text x="353.3" y="238.7">17</text>
<text x="353.3" y="236.1">18</text>
<text x="376.2" y="239.9">23</text>
<text x="376.2" y="237.4">26</text>
<text x="376.2" y="234.9">27</text>
<text x="421.9" y="239.9">23</text>
<text x="421.9" y="237.4">26</text>
<text x="421.9" y="234.9">27</text>
<text x="444.8" y="239.9">22</text>
<text x="582.4" y="235.8">E</text>
<text x="296.8" y="243.8">28</text>
<text x="333.5" y="241.2">5</text>
<text x="333.5" y="243.8">6</text>
<text x="353.3" y="243.8">15</text>
<text x="353.3" y="241.2">16</text>
<text x="376.2" y="242.5">25</text>
<text x="376.7" y="245">4</text>
<text x="421.9" y="242.5">25</text>
<text x="422.4" y="245">4</text>
<text x="444.8" y="242.5">24</text>
<text x="444.8" y="245">29</text>
<text x="296.8" y="246.3">29</text>
<text x="296.8" y="248.8">32</text>
<text x="333.5" y="246.3">7</text>
<text x="333.5" y="248.8">8</text>
<text x="333.5" y="251.4">9</text>
<text x="353.3" y="251.4">12</text>
<text x="353.3" y="248.8">13</text>
<text x="353.3" y="246.3">14</text>
<text x="376.2" y="247.6">28</text>
<text x="376.2" y="250.1">29</text>
<text x="421.9" y="247.6">28</text>
<text x="422.4" y="250.1">3</text>
<text x="279.1" y="257.8" transform="rotate(-90 279.1 257.8)">1</text>
<text x="333" y="256.5">11</text>
<text x="376.2" y="257.7">30</text>
<text x="376.7" y="255.2">2</text>
<text x="376.7" y="252.6">3</text>
<text x="421.9" y="257.7">30</text>
<text x="421.9" y="252.6">31</text>
<text x="422.4" y="255.2">2</text>
<text x="284.2" y="258.3" transform="rotate(-90 284.2 258.3)">20</text>
<text x="333.5" y="259">1</text>
<text x="376.7" y="260.3">1</text>
<text x="422.4" y="260.3">1</text>
<text x="343.9" y="265.3" transform="rotate(-90 343.9 265.3)">10</text>
<text x="376.2" y="265.3">31</text>
<text x="434.1" y="265.3" transform="rotate(-90 434.1 265.3)">16</text>
<text x="376.2" y="270.4">22</text>
<text x="376.2" y="273">24</text>
<text x="10.4" y="285.8">F</text>
<text x="582.5" y="285.8">F</text>
<text x="10.3" y="335.8">G</text>
<text x="582.3" y="335.8">G</text>
<text x="10.3" y="385.8">H</text>
<text x="582.4" y="385.8">H</text>
<text x="35" y="409.8">1</text>
<text x="85" y="409.8">2</text>
<text x="135" y="409.8">3</text>
<text x="185" y="409.8">4</text>
<text x="235" y="409.8">5</text>
<text x="285" y="409.8">6</text>
<text x="335" y="409.8">7</text>
<text x="385" y="409.8">8</text>
<text x="435" y="409.8">9</text>
<text x="485" y="409.8">10</text>
<text x="535" y="409.8">11</text>
</g>
<g font-size="1.8" fill="#008484">
<text x="286" y="145.6">1k 1k 1k 1k 1k 1k 1k 1k 1k 1k 1k 1k 1k 1k 1k 1k 1k 1k 1k 1k</text>
<text x="339.3" y="145.6">1k 1k 1k 1k 1k 1k 1k 1k</text>
<text x="360.1" y="148.7">GND</text>
<text x="172.8" y="161.5">+5V</text>
<text x="184.2" y="161.5">+5V</text>
<text x="219.8" y="162.8">+5V</text>
<text x="277.8" y="162.1">+5V</text>
<text x="175.6" y="169.7">10k</text>
<text x="187" y="169.7">10k</text>
<text x="193.6" y="172.3">74HC14</text>
<text x="216.9" y="173.5">D</text>
<text x="222.8" y="168.4">74HC74</text>
<text x="223.7" y="173.5">Q</text>
<text x="216.9" y="176.1">C</text>
<text x="221.6" y="179.5" transform="rotate(-90 221.6 179.5)">~{R}</text>
<text x="222.3" y="178.6">~{Q}</text>
<text x="269" y="176.1">CLK</text>
<text x="282.6" y="176.4" transform="rotate(-90 282.6 176.4)">VCC</text>
<text x="289.4" y="176.1">DT/~{R}</text>
<text x="291.2" y="178.6">DEN</text>
<text x="345.1" y="176.1">+5V</text>
<text x="379.8" y="177.8">74HCT00</text>
<text x="398.8" y="177.8">74HCT00</text>
<text x="163.3" y="183.7">CLK</text>
<text x="176.9" y="182.4">10u</text>
<text x="269" y="181.1">READY</text>
<text x="291.4" y="181.1">ALE</text>
<text x="167.1" y="190.6">GND GND</text>
<text x="196.1" y="188.8">74HC14</text>
<text x="269" y="191.3">NMI</text>
<text x="269" y="186.2">RESET</text>
<text x="291.4" y="191.3">AD2</text>
<text x="291.4" y="188.8">AD1</text>
<text x="291.4" y="186.2">AD0</text>
<text x="337.6" y="186.2">D0</text>
<text x="337.6" y="188.8">D1</text>
<text x="337.6" y="191.3">D2</text>
<text x="344.8" y="187.8" transform="rotate(-90 344.8 187.8)">VCC</text>
<text x="348.4" y="191.3">Q2</text>
<text x="348.4" y="188.8">Q1</text>
<text x="348.4" y="186.2">Q0</text>
<text x="379.8" y="191.7">74HCT00</text>
<text x="398.8" y="191.7">74HCT00</text>
<text x="172.7" y="193.8">RESET</text>
<text x="188.3" y="192.6">10u</text>
<text x="269" y="196.4">INTR</text>
<text x="291.4" y="196.4">AD4</text>
<text x="291.4" y="193.8">AD3</text>
<text x="337.6" y="193.8">D3</text>
<text x="337.6" y="196.4">D4</text>
<text x="348.4" y="196.4">Q4</text>
<text x="348.4" y="193.8">Q3</text>
<text x="178.5" y="200.8">GND GND</text>
<text x="269" y="201.5">~{INTA}</text>
<text x="291.4" y="201.5">AD6</text>
<text x="291.4" y="198.9">AD5</text>
<text x="337.6" y="198.9">D5</text>
<text x="337.6" y="201.5">D6</text>
<text x="344.8" y="202" transform="rotate(-90 344.8 202)">74HC573</text>
<text x="348.4" y="201.5">Q6</text>
<text x="348.4" y="198.9">Q5</text>
<text x="269" y="206.5">HLDA</text>
<text x="291.4" y="204">AD7</text>
<text x="292.6" y="209.1">A8</text>
<text x="337.6" y="209.1">Load</text>
<text x="337.6" y="204">D7</text>
<text x="348.4" y="204">Q7</text>
<text x="435.3" y="207.8">+5V</text>
<text x="269" y="211.6">HOLD</text>
<text x="280" y="214.2">8088</text>
<text x="291.7" y="214.2">A10</text>
<text x="292.6" y="211.6">A9</text>
<text x="337.6" y="211.6">OE</text>
<text x="344.8" y="212.5" transform="rotate(-90 344.8 212.5)">GND</text>
<text x="380.2" y="215.4">A0</text>
<text x="390.8" y="210.4">+5V</text>
<text x="397.3" y="215.4">D0</text>
<text x="424.7" y="215.4">A0</text>
<text x="440.4" y="215.4">DQ0</text>
<text x="269" y="221.8">~{TEST}</text>
<text x="269" y="216.7">~{SSO}</text>
<text x="291.7" y="221.8">A13</text>
<text x="291.7" y="219.2">A12</text>
<text x="291.7" y="216.7">A11</text>
<text x="332" y="219.2">GND</text>
<text x="344.7" y="219.2">GND</text>
<text x="380.2" y="220.5">A2</text>
<text x="380.2" y="218">A1</text>
<text x="397.3" y="218">D1</text>
<text x="397.3" y="220.5">D2</text>
<text x="424.7" y="220.5">A2</text>
<text x="424.7" y="218">A1</text>
<text x="435" y="216.5" transform="rotate(-90 435 216.5)">VCC</text>
<text x="440.4" y="218">DQ1</text>
<text x="440.4" y="220.5">DQ2</text>
<text x="269" y="226.9">MN/~{MX}</text>
<text x="291.7" y="224.3">A14</text>
<text x="291.7" y="226.9">A15</text>
<text x="345.1" y="224.3">+5V</text>
<text x="380.2" y="225.6">A4</text>
<text x="380.2" y="223.1">A3</text>
<text x="397.3" y="223.1">D3</text>
<text x="397.3" y="225.6">D4</text>
<text x="424.7" y="225.6">A4</text>
<text x="424.7" y="223.1">A3</text>
<text x="440.4" y="223.1">DQ3</text>
<text x="440.4" y="225.6">DQ4</text>
<text x="289" y="231.9">A16/S3</text>
<text x="380.2" y="233.2">A7</text>
<text x="380.2" y="230.7">A6</text>
<text x="380.2" y="228.1">A5</text>
<text x="397.3" y="228.1">D5</text>
<text x="397.3" y="230.7">D6</text>
<text x="397.3" y="233.2">D7</text>
<text x="424.7" y="233.2">A7</text>
<text x="424.7" y="230.7">A6</text>
<text x="424.7" y="228.1">A5</text>
<text x="440.4" y="228.1">DQ5</text>
<text x="440.4" y="230.7">DQ6</text>
<text x="440.4" y="233.2">DQ7</text>
<text x="257.2" y="236.3">GND</text>
<text x="289" y="239.6">A19/S6</text>
<text x="289" y="237">A18/S5</text>
<text x="289" y="234.5">A17/S4</text>
<text x="337.6" y="234.5">D0</text>
<text x="337.6" y="237">D1</text>
<text x="337.6" y="239.6">D2</text>
<text x="344.8" y="236.1" transform="rotate(-90 344.8 236.1)">VCC</text>
<text x="348.4" y="239.6">Q2</text>
<text x="348.4" y="237">Q1</text>
<text x="348.4" y="234.5">Q0</text>
<text x="380.2" y="238.3">A9</text>
<text x="380.2" y="235.8">A8</text>
<text x="424.7" y="238.3">A9</text>
<text x="424.7" y="235.8">A8</text>
<text x="430" y="237">HM628512</text>
<text x="289.7" y="244.6">IO/~{M}</text>
<text x="337.6" y="242.1">D3</text>
<text x="337.6" y="244.6">D4</text>
<text x="348.4" y="244.6">Q4</text>
<text x="348.4" y="242.1">Q3</text>
<text x="380.2" y="240.8">A10</text>
<text x="380.2" y="243.4">A11</text>
<text x="380.2" y="245.9">A12</text>
<text x="386.8" y="245.9">29C010</text>
<text x="424.7" y="240.8">A10</text>
<text x="424.7" y="243.4">A11</text>
<text x="424.7" y="245.9">A12</text>
<text x="440.2" y="245.9">WE#</text>
<text x="440.5" y="243.4">OE#</text>
<text x="440.6" y="240.8">CE#</text>
<text x="291" y="249.7">~{RD}</text>
<text x="291.9" y="247.2">WR</text>
<text x="337.6" y="247.2">D5</text>
<text x="337.6" y="249.7">D6</text>
<text x="344.8" y="250.3" transform="rotate(-90 344.8 250.3)">74HC573</text>
<text x="348.4" y="249.7">Q6</text>
<text x="348.4" y="247.2">Q5</text>
<text x="380.2" y="248.5">A13</text>
<text x="380.2" y="251">A14</text>
<text x="424.7" y="248.5">A13</text>
<text x="424.7" y="251">A14</text>
<text x="280" y="254.4" transform="rotate(-90 280 254.4)">GND</text>
<text x="285.1" y="254.4" transform="rotate(-90 285.1 254.4)">GND</text>
<text x="337.6" y="257.3">Load</text>
<text x="337.6" y="252.3">D7</text>
<text x="348.4" y="252.3">Q7</text>
<text x="380.2" y="256.1">A16</text>
<text x="380.2" y="253.5">A15</text>
<text x="424.7" y="256.1">A16</text>
<text x="424.7" y="253.5">A15</text>
<text x="337.6" y="259.9">OE</text>
<text x="344.8" y="260.8" transform="rotate(-90 344.8 260.8)">GND</text>
<text x="365.4" y="261.2">+5V</text>
<text x="380.2" y="261.2">NC</text>
<text x="380.2" y="258.6">NC</text>
<text x="424.7" y="261.2">A18</text>
<text x="424.7" y="258.6">A17</text>
<text x="435" y="262.6" transform="rotate(-90 435 262.6)">VSS</text>
<text x="267.6" y="268.8">+5V</text>
<text x="277.6" y="264.3">GND GND</text>
<text x="380.2" y="266.2">PGM</text>
<text x="327.1" y="271.9">GND</text>
<text x="342.3" y="271.9">GND</text>
<text x="380.2" y="271.3">CE</text>
<text x="380.2" y="273.9">OE</text>
<text x="432.5" y="270.6">GND</text>
<text x="278.3" y="281.5">1k</text>
<text x="278.3" y="276.4">1k</text>
<text x="388.1" y="280.8">GND</text>
<text x="309" y="284">1k</text>
<text x="314" y="284">1k</text>
<text x="310.6" y="299.8">GND GND</text>
</g>
<g font-size="1.8">
<text x="285.4" y="156.4" transform="rotate(-90 285.4 156.4)">A19</text>
<text x="287.9" y="156.4" transform="rotate(-90 287.9 156.4)">A18</text>
<text x="290.5" y="156.4" transform="rotate(-90 290.5 156.4)">A17</text>
<text x="293" y="156.4" transform="rotate(-90 293 156.4)">A16</text>
<text x="295.6" y="156.4" transform="rotate(-90 295.6 156.4)">A15</text>
<text x="298.1" y="156.4" transform="rotate(-90 298.1 156.4)">A14</text>
<text x="300.6" y="156.4" transform="rotate(-90 300.6 156.4)">A13</text>
<text x="303.2" y="156.4" transform="rotate(-90 303.2 156.4)">A12</text>
<text x="305.7" y="156.4" transform="rotate(-90 305.7 156.4)">A11</text>
<text x="308.3" y="156.4" transform="rotate(-90 308.3 156.4)">A10</text>
<text x="310.8" y="156.4" transform="rotate(-90 310.8 156.4)">A9</text>
<text x="313.3" y="156.4" transform="rotate(-90 313.3 156.4)">A8</text>
<text x="315.9" y="156.4" transform="rotate(-90 315.9 156.4)">A7</text>
<text x="318.4" y="156.4" transform="rotate(-90 318.4 156.4)">A6</text>
<text x="321" y="156.4" transform="rotate(-90 321 156.4)">A5</text>
<text x="323.5" y="156.4" transform="rotate(-90 323.5 156.4)">A4</text>
<text x="326" y="156.4" transform="rotate(-90 326 156.4)">A3</text>
<text x="328.6" y="156.4" transform="rotate(-90 328.6 156.4)">A2</text>
<text x="331.1" y="156.4" transform="rotate(-90 331.1 156.4)">A1</text>
<text x="333.7" y="156.4" transform="rotate(-90 333.7 156.4)">A0</text>
<text x="338.7" y="156.4" transform="rotate(-90 338.7 156.4)">D7</text>
<text x="341.3" y="156.4" transform="rotate(-90 341.3 156.4)">D6</text>
<text x="343.8" y="156.4" transform="rotate(-90 343.8 156.4)">D5</text>
<text x="346.4" y="156.4" transform="rotate(-90 346.4 156.4)">D4</text>
<text x="348.9" y="156.4" transform="rotate(-90 348.9 156.4)">D3</text>
<text x="351.4" y="156.4" transform="rotate(-90 351.4 156.4)">D2</text>
<text x="354" y="156.4" transform="rotate(-90 354 156.4)">D1</text>
<text x="356.5" y="156.4" transform="rotate(-90 356.5 156.4)">D0</text>
<text x="310.8" y="172.9" transform="rotate(-90 310.8 172.9)">D7</text>
<text x="313.3" y="172.9" transform="rotate(-90 313.3 172.9)">D6</text>
<text x="315.9" y="172.9" transform="rotate(-90 315.9 172.9)">D5</text>
<text x="318.4" y="172.9" transform="rotate(-90 318.4 172.9)">D4</text>
<text x="321" y="172.9" transform="rotate(-90 321 172.9)">D3</text>
<text x="323.5" y="172.9" transform="rotate(-90 323.5 172.9)">D2</text>
<text x="326" y="172.9" transform="rotate(-90 326 172.9)">D1</text>
<text x="328.6" y="172.9" transform="rotate(-90 328.6 172.9)">D0</text>
<text x="358.1" y="185.2">A0</text>
<text x="358.1" y="190.3">A2</text>
<text x="358.1" y="187.8">A1</text>
<text x="358.1" y="192.9">A3</text>
<text x="358.1" y="197.9">A5</text>
<text x="358.1" y="195.4">A4</text>
<text x="367" y="196.7">A19</text>
<text x="358.1" y="200.5">A6</text>
<text x="358.1" y="203">A7</text>
<text x="299.7" y="208.1">A8</text>
<text x="299.7" y="210.6">A9</text>
<text x="299.7" y="215.7">A11</text>
<text x="299.7" y="213.2">A10</text>
<text x="367" y="214.5">A0</text>
<text x="417.8" y="214.5">A0</text>
<text x="448.3" y="214.5">D0</text>
<text x="299.7" y="218.3">A12</text>
<text x="299.7" y="220.8">A13</text>
<text x="367" y="219.5">A2</text>
<text x="367" y="217">A1</text>
<text x="405.1" y="217">D1</text>
<text x="417.8" y="219.5">A2</text>
<text x="417.8" y="217">A1</text>
<text x="448.3" y="217">D1</text>
<text x="448.3" y="219.5">D2</text>
<text x="296.8" y="226">39 A15</text>
<text x="299.7" y="223.3">A14</text>
<text x="367" y="227.2">A5</text>
<text x="367" y="222.1">A3</text>
<text x="367" y="224.6">A4</text>
<text x="417.8" y="227.2">A5</text>
<text x="417.8" y="222.1">A3</text>
<text x="417.8" y="224.6">A4</text>
<text x="448.3" y="227.2">D5</text>
<text x="448.3" y="224.6">D4</text>
<text x="448.3" y="222.1">D3</text>
<text x="367" y="229.7">A6</text>
<text x="367" y="232.2">A7</text>
<text x="417.8" y="229.7">A6</text>
<text x="417.8" y="232.2">A7</text>
<text x="448.3" y="232.2">D7</text>
<text x="448.3" y="229.7">D6</text>
<text x="367" y="237.3">A9</text>
<text x="367" y="234.8">A8</text>
<text x="367" y="239.9">A10</text>
<text x="417.8" y="234.8">A8</text>
<text x="417.8" y="239.9">A10</text>
<text x="417.8" y="237.3">A9</text>
<text x="358.1" y="243.7">A16</text>
<text x="367" y="242.4">A11</text>
<text x="367" y="244.9">A12</text>
<text x="417.8" y="242.4">A11</text>
<text x="417.8" y="244.9">A12</text>
<text x="358.1" y="251.3">A19</text>
<text x="358.1" y="246.2">A17</text>
<text x="358.1" y="248.7">A18</text>
<text x="367" y="247.5">A13</text>
<text x="367" y="250">A14</text>
<text x="417.8" y="250">A14</text>
<text x="417.8" y="247.5">A13</text>
<text x="367" y="255.1">A16</text>
<text x="367" y="252.6">A15</text>
<text x="417.8" y="255.1">A16</text>
<text x="417.8" y="257.6">A17</text>
<text x="417.8" y="252.6">A15</text>
<text x="417.8" y="260.2">A18</text>
</g>
<g font-size="1.8" fill="#000084">
<text x="306.1" y="163.6">A[0..19]</text>
<text x="317.5" y="167.5">D[0..7]</text>
</g>
<g font-size="1.8" fill="#008400">
<text x="405.1" y="214.5">D0</text>
<text x="405.1" y="219.5">D2</text>
<text x="405.1" y="227.2">D5</text>
<text x="405.1" y="224.6">D4</text>
<text x="405.1" y="222.1">D3</text>
<text x="405.1" y="232.2">D7</text>
<text x="405.1" y="229.7">D6</text>
</g>
</svg>
